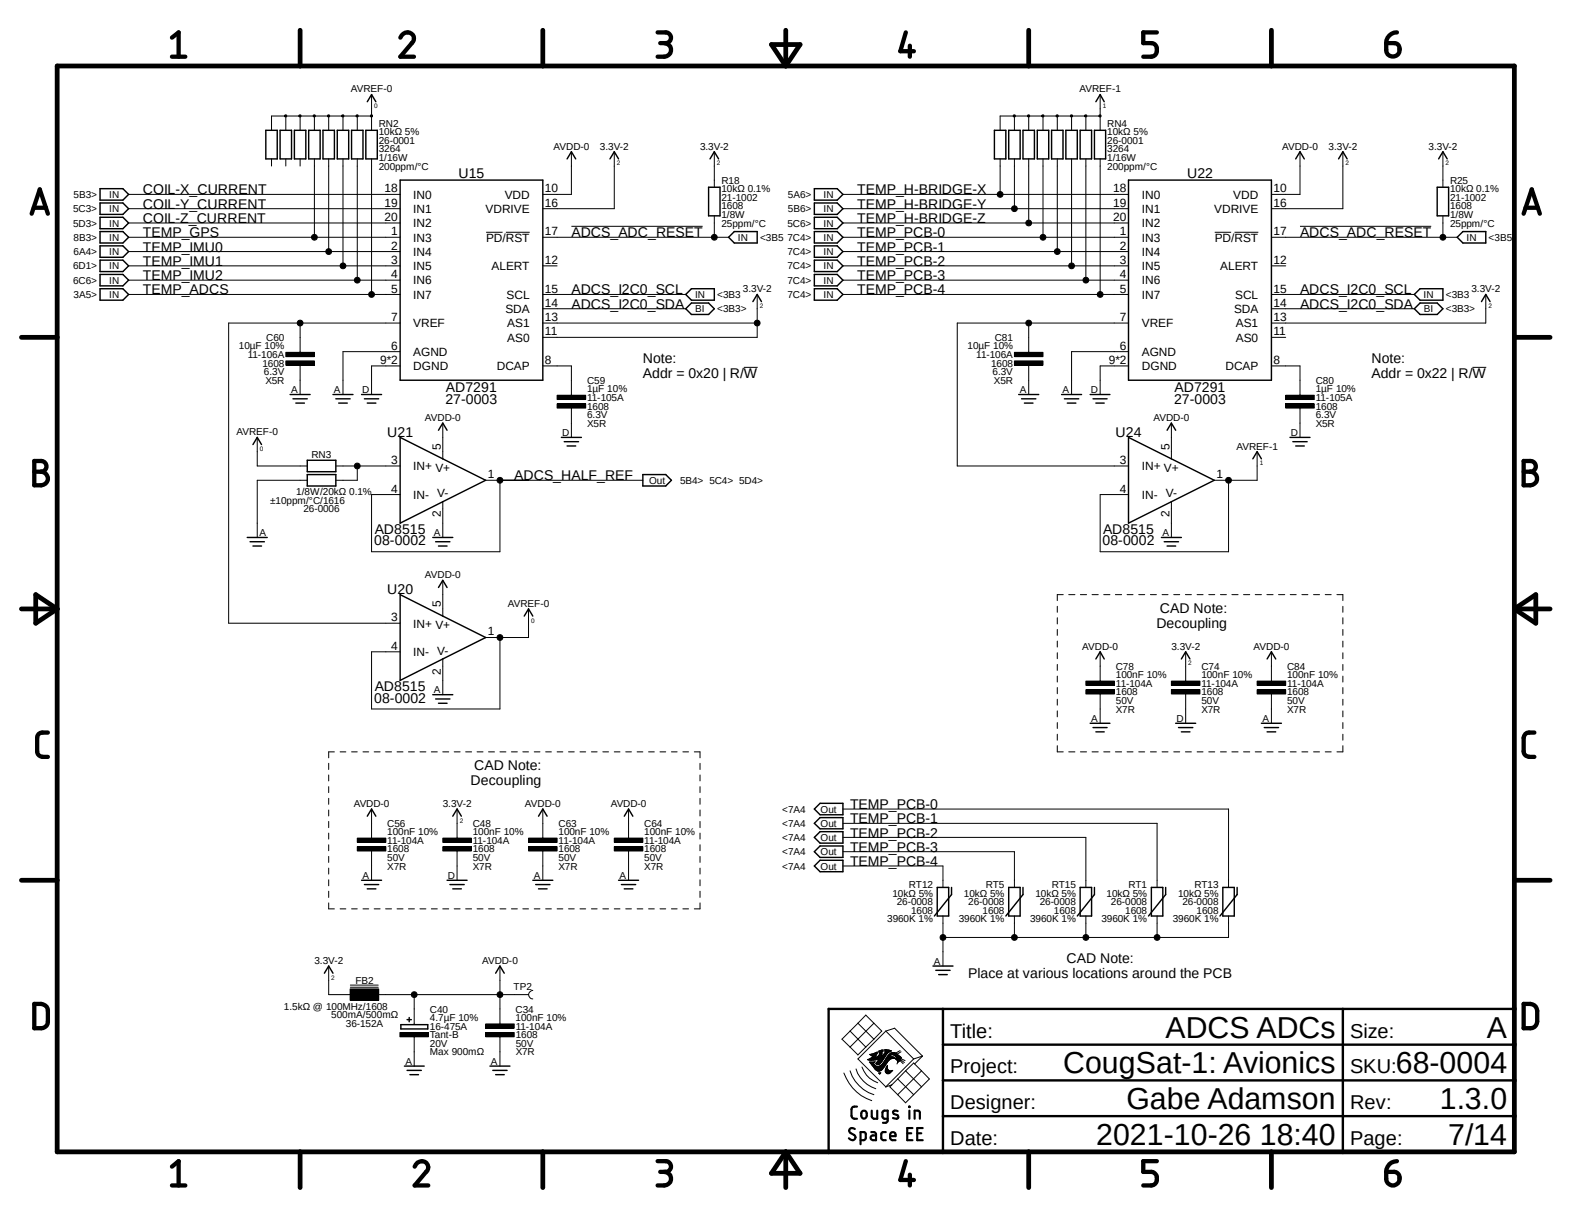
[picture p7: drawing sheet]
<svg xmlns="http://www.w3.org/2000/svg" width="279mm" height="216mm" viewBox="0 0 279 216" stroke-linecap="round" stroke-linejoin="round" font-family="sans-serif">
<path d="M3.4 3.1l272.6 209.7M276 3.1l-272.6 209.7" fill="none" stroke="#fff" stroke-width=".18"/>
<g fill="none" stroke="#000" stroke-width=".18">
<path d="M66 16.8v6.4M195.5 16.8v6.4M22.9 34.5h48.2M22.9 37.1h48.2M22.9 39.6h48.2M48.3 28.2v1.3M50.6 20.4h.3v.3h-.3v-.1h.2h-.2zM50.8 20.6v2.6M50.8 28.2v1.3M53.2 20.4h.3v.3h-.3l-.1-.1h.3h-.3zM53.3 20.6v2.6M53.3 28.2v1.3"/>
<path d="M55.7 20.4h.3v.3h-.3v-.1h.2h-.2zM55.9 20.6v2.6M55.9 28.2v14M58.3 20.4h.2v.3h-.2l-.1-.1h.3h-.3zM58.4 20.6v2.6M58.4 28.2v16.5M60.8 20.4h.3v.3h-.3l-.1-.1h.3h-.3zM61 20.6v2.6M61 28.2v19M63.3 20.4h.3v.3h-.3v-.1h.2h-.2zM63.5 20.6v2.6M63.5 28.2v21.6"/>
<path d="M65.9 20.4h.3v.3h-.3l-.1-.1h.3h-.3zM66 28.2v24.1M66 20.6h-17.7v2.6M101.6 27v7.5h-5.1M109.2 27v10.1h-12.7M127 27v6.3M127 38.4v3.8M149.8 34.5h50.8M149.8 37.1h50.8M149.8 39.6h50.8M177.8 28.2v6.3M180.1 20.4h.3v.3h-.3v-.1h.2h-.2z"/>
<path d="M180.3 20.6v2.6M180.3 28.2v8.9M182.7 20.4h.3v.3h-.3l-.1-.1h.3h-.3zM182.8 20.6v2.6M182.8 28.2v11.4M185.2 20.4h.3v.3h-.3v-.1h.2h-.2zM185.4 20.6v2.6M185.4 28.2v14M187.7 20.4h.3v.3h-.3v-.1h.3h-.3zM187.9 20.6v2.6M187.9 28.2v16.5M190.3 20.4h.3v.3h-.3l-.1-.1h.3h-.3z"/>
<path d="M190.5 20.6v2.6M190.5 28.2v19M192.8 20.4h.3v.3h-.3v-.1h.2h-.2zM193 20.6v2.6M193 28.2v21.6M195.4 20.4h.3v.3h-.3l-.1-.1h.3h-.3zM195.5 28.2v24.1M195.5 20.6h-17.7v2.6M231.1 27v7.5h-5.1M238.7 27v10.1h-12.7M256.5 27v6.3M256.5 38.4v3.8"/>
<path d="M22.9 42.2h48.2M22.9 44.7h48.2M22.9 47.2h48.2M22.9 49.8h48.2M22.9 52.3h48.2M53.3 57.4v5.2M71.1 57.4h-30.5v53.3h30.5M86.4 41.3h2.9M89.9 41.3h4.2M96.5 57.4h38.1M96.5 42.2h33M96.5 47.2h2.5"/>
<path d="M96.5 52.3h25.4M96.5 54.9h25.4M101.6 40.2h23.3M134.6 52.3v7.6h-38.1M149.8 42.2h50.8M149.8 44.7h50.8M149.8 47.2h50.8M149.8 49.8h50.8M149.8 52.3h50.8M182.8 57.4v5.2M200.6 57.4h-30.5v25.4h30.5M215.9 41.3h2.9"/>
<path d="M219.4 41.3h4.2M226 42.2h33M226 47.2h2.5M226 52.3h25.4M226 54.9h25.4M226 59.9h2.5M231.1 40.2h23.3M264.1 52.3v5.1h-38.1M45.7 77.7v5.1h8.9M50.8 62.6h5.1v.8h-5.1zM50.8 64.1h5.1v.8h-5.1zM53.3 64.9v5.2"/>
<path d="M71.1 65h-5.1v5.1M71.1 62.5h-10.1v7.6M78.7 75.2v6.3M96.5 65h5.1v5.2M99 70.2h5.1v.8h-5.1zM99 71.8h5.1v.7h-5.1zM101.6 72.5v5.2M132.2 65.3h2.5M180.3 62.6h5.1v.8h-5.1zM180.3 64.1h5.1v.8h-5.1zM182.8 64.9v5.2M200.6 65h-5.1v5.1"/>
<path d="M200.6 62.5h-10.1v7.6M208.2 75.2v6.3M226 65h5.1v5.2M228.5 70.2h5.1v.8h-5.1zM228.5 71.8h5.1v.7h-5.1zM231.1 72.5v5.2M261.7 65.3h2.5M54.6 85.3h-8.9v10.2M59.7 82.8h11.4M63.5 82.8v2.5h-3.8M78.7 89.2v6.3M86.3 85.3h28"/>
<path d="M88.9 85.3v12.7h-22.9v-10.1h5.1M208.2 89.2v6.3M218.4 85.3v12.7h-22.9v-10.1h5.1M223.4 80.3v5h-7.6M78.7 103.1v6.4M78.7 117.1v6.3M88.9 113.3v12.7h-22.9v-10.2h5.1M93.9 108.2v5.1h-7.6M187.9 107.7v1.1M187.9 109.8v1.1M187.9 111.8v1.1M187.9 113.9v1.1"/>
<path d="M187.9 116v1.1M187.9 118.1v1M189 105.7h-1.1v1M189.9 105.7h1.2M192 105.7h1.1M194.1 105.7h1.1M195.5 115.8v5.2M196.2 105.7h1.1M198.2 105.7h1.1M200.3 105.7h1.1M202.4 105.7h1.1M204.5 105.7h1"/>
<path d="M206.5 105.7h1.1M208.6 105.7h1.1M210.7 105.7h1.1M210.7 115.8v5.2M212.8 105.7h1M214.8 105.7h1.1M216.9 105.7h1.1M218.9 105.7h1.1M221 105.7h1.1M223.1 105.7h1.1M225.2 105.7h1.1M226 115.8v5.2"/>
<path d="M227.2 105.7h1.1M229.3 105.7h1.1M231.4 105.7h1.1M233.5 105.7h1M235.5 105.7h1.1M237.6 105.7h1.1v1M238.7 107.7v1.1M238.7 109.8v1.1M238.7 111.8v1.1M238.7 113.9v1.1M238.7 116v1.1M238.7 118.1v1"/>
<path d="M58.4 135.6v1.1M58.4 137.7v1.1M58.4 139.8v1M59.4 133.6h-1v1.1M60.5 133.6h1M62.5 133.6h1M64.5 133.6h1M66.5 133.6h1.1M68.5 133.6h1.1M70.6 133.6h1M72.6 133.6h1.1M74.6 133.6h1.1"/>
<path d="M76.7 133.6h1M78.7 133.6h1.1M80.7 133.6h1.1M82.8 133.6h1M84.8 133.6h1.1M86.8 133.6h1.1M88.9 133.6h1M90.9 133.6h1M92.9 133.6h1M95 133.6h1M97 133.6h1M99 133.6h1"/>
<path d="M101 133.6h1.1M103.1 133.6h1M105.1 133.6h1M107.1 133.6h1.1M109.2 133.6h1M111.2 133.6h1M113.2 133.6h1.1M115.3 133.6h1M117.3 133.6h1M119.3 133.6h1.1M121.4 133.6h1M123.4 133.6h1v1.1"/>
<path d="M124.4 135.6v1.1M124.4 137.7v1.1M124.4 139.8v1M187.9 132.5v1.1h1.1M187.9 120.1v1.1M187.9 122.2v1.1M187.9 124.2v1.1M187.9 126.3v1.1M187.9 128.4v1.1M187.9 130.5v1M189.9 133.6h1.2M192 133.6h1.1"/>
<path d="M193 121h5.1v.8h-5.1zM193 122.6h5.1v.7h-5.1zM194.1 133.6h1.1M195.5 123.3v5.2M196.2 133.6h1.1M198.2 133.6h1.1M200.3 133.6h1.1M202.4 133.6h1.1M204.5 133.6h1M206.5 133.6h1.1M208.2 121h5.1v.8h-5.1zM208.2 122.6h5.1v.7h-5.1z"/>
<path d="M208.6 133.6h1.1M210.7 133.6h1.1M210.7 123.3v5.2M212.8 133.6h1M214.8 133.6h1.1M216.9 133.6h1.1M218.9 133.6h1.1M221 133.6h1.1M223.1 133.6h1.1M223.4 121h5.1v.8h-5.1zM223.4 122.6h5.1v.7h-5.1zM225.2 133.6h1.1"/>
<path d="M226 123.3v5.2M227.2 133.6h1.1M229.3 133.6h1.1M231.4 133.6h1.1M233.5 133.6h1M235.5 133.6h1.1M238.7 132.5v1.1h-1.1M238.7 120.1v1.1M238.7 122.2v1.1M238.7 124.2v1.1M238.7 126.3v1.1M238.7 128.4v1.1"/>
<path d="M238.7 130.5v1M58.4 141.9v1M58.4 143.9v1.1M58.4 146v1.1M58.4 148v1.1M58.4 150.1v1.1M58.4 152.2v1M58.4 154.3v1M58.4 156.3v1.1M58.4 158.4v1.1M63.5 148.9h5.1v.8h-5.1zM63.5 150.5h5.1v.7h-5.1z"/>
<path d="M66 143.8v5.1M66 151.2v5.2M78.7 148.9h5.1v.8h-5.1zM78.7 150.5h5.1v.7h-5.1zM81.2 143.8v5.1M81.2 151.2v5.2M93.9 148.9h5.1v.8h-5.1zM93.9 150.5h5.1v.7h-5.1zM96.5 143.8v5.1M96.5 151.2v5.2M109.2 148.9h5.1v.8h-5.1zM109.2 150.5h5.1v.7h-5.1z"/>
<path d="M111.7 143.8v5.1M111.7 151.2v5.2M124.4 141.9v1M124.4 143.9v1.1M124.4 146v1.1M124.4 148v1.1M124.4 150.1v1.1M124.4 152.2v1M124.4 154.3v1M124.4 156.3v1.1M124.4 158.4v1.1M149.8 148.8h43.2v8.9"/>
<path d="M149.8 151.3h30.5v6.4M149.8 143.8h68.6v13.9M149.8 146.3h55.9v11.4M149.8 153.9h17.8v3.8M58.4 160.4v1.1h1M58.4 171.7v5h3.8M60.5 161.5h1M62.2 175.7h5.1v2.1h-5.1zM62.3 175.4h4.9M62.3 175h4.9M62.5 161.5h1M64.5 161.5h1"/>
<path d="M66.5 161.5h1.1M67.3 176.7h26.6M68.5 161.5h1.1M70.6 161.5h1M72.6 161.5h1.1M73.6 176.7v5.2M74.6 161.5h1.1M76.7 161.5h1M78.7 161.5h1.1M80.7 161.5h1.1M82.8 161.5h1M84.8 161.5h1.1"/>
<path d="M86.8 161.5h1.1M88.9 161.5h1M88.9 171.7v10.2M90.9 161.5h1M92.9 161.5h1M94.7 176a.76 .76 0 0 0-.8 .7 .76 .76 0 0 0 .8 .8M95 161.5h1M97 161.5h1M99 161.5h1M101 161.5h1.1M103.1 161.5h1M105.1 161.5h1"/>
<path d="M107.1 161.5h1.1M109.2 161.5h1M111.2 161.5h1M113.2 161.5h1.1M115.3 161.5h1M117.3 161.5h1M119.3 161.5h1.1M121.4 161.5h1M124.4 160.4v1.1h-1M167.6 162.8v8.9M180.3 162.8v3.8M193 162.8v3.8"/>
<path d="M205.7 162.8v3.8M218.4 162.8v3.8h-50.8M71.1 183.5h5.1v.7h-5.1zM73.6 184.2v5.2M86.3 181.9h5.1v.8h-5.1zM86.3 183.5h5.1v.7h-5.1zM88.9 184.2v5.2M150 190.7a7.9 7.9 0 0 0 4.9 4.9M151.1 190.3a6.6 6.6 0 0 0 4.2 4.2M151.1 186.1l1.4 1.4 1.4-1.4M151.1 183.2l2.8 2.9M152.1 189.9a5.5 5.5 0 0 0 3.6 3.6"/>
<path d="M152.5 181.8l1.4-1.4 2.8 2.8-1.4 1.5M152.5 181.8l-2.9 2.9 1.5 1.4M152.5 181.8l2.8 2.9M153.2 189.6a4.4 4.4 0 0 0 2.8 2.8M154.3 188.3h1.6M154.3 188.3h1.3M154.5 188.2l-.3 .1 .7 .1 1.3-.3-.3 .6M154.5 188.2h2.6M154.6 188.8h.8M154.6 187.4h1.1M154.6 188.8h.7M154.7 188.1h2.4"/>
<path d="M154.7 188.9h.5M154.7 187.5h1M154.7 188.9l.7 1M154.8 189h.5M154.8 188h2.4M154.9 189.1h.4M154.9 187.6h.8M154.9 187.3h.9M154.9 189.2h.5M154.9 187.9l-.4 .3M154.9 187.9h2.3M155 187.8h.6"/>
<path d="M155 189.3h.5M155.1 189.4h.5M155.1 187.7h.6M155.2 189.6h2M155.2 187.2h.7M155.2 188.9l.1 .2M155.3 189.7h1.8M155.3 184.7l-1.4 1.4M155.3 181.8l-4.2 4.3M155.3 189.1l.5 .4M155.4 189.8h1.6M155.4 189.9h1.5"/>
<path d="M155.4 189.9l.2 .2M155.5 188.7h.1M155.5 187.1h.4M155.5 190h1.3M155.5 188.7h-1l.2 .2M155.5 188.7l-.3 .2M155.6 190.1a.7 .7 0 0 0 .9 .1M155.6 190.1h1.2M155.7 190.2h1M155.7 189h.7M155.7 188.9h.8M155.7 187h.2"/>
<path d="M155.8 188.8h.7M155.8 190.2h.7M155.8 189.1h.5M155.8 187.8h1.5M155.9 188.8h.7M155.9 186.9h.1M155.9 186.9l-.3 1 .6-.3M155.9 186.9l-1.3 .5 .6 .3-.3 .2M155.9 188.7h.8M156 188.6h.8M156 187.7h1.4M156 188.5h.8"/>
<path d="M156.1 188.4h.8M156.1 187.7h1.3M156.1 188.3h.8M156.2 188.3h.8M156.2 187.6h1.2M156.2 186.8l.1 .3h.1l-.1 .3M156.2 187.5h.5M156.2 186.9h.6M156.2 186.8h.7M156.3 190.8h.1M156.3 189.5h.9M156.3 187h.5"/>
<path d="M156.3 187.4l-.1 .2M156.3 187.4h.4M156.3 187.3h.4M156.3 187.2h.5M156.4 190.7l.1-.1-.2 .2M156.4 187.1h.4M156.4 189.4l-1.2 .1M156.4 189.4h.9M156.4 186.7l-.2 .1M156.4 186.7h.5M156.5 190.7h-.3l.2 .2M156.5 189.3h.9"/>
<path d="M156.7 189.2h.7M156.7 186.6h.3l-.1 .3h-.7M156.7 186.6l-.3 .1M156.7 186.6h.2M156.7 190.2h-.2M156.7 187.4l.1 .2 .1-.1M156.8 186.9l-.1 .5M156.8 189.1h.7M156.8 189h.7M156.8 190l-.1 .2M156.9 188.9h.7M156.9 187.5h.6"/>
<path d="M157 188.8h.6M157 187.4h.6M157.1 188.2l-.5 .6a.57 .57 0 0 1-.9 .2l.2-.3M157.1 188.8h.6M157.1 188.8l-.7 .6M157.1 188.7h.7M157.1 187.3h.5M157.1 189.7l-.3 .3M157.2 187.2l-.3 .3M157.2 188.6h.6M157.2 187.2h.5M157.2 188.5h.7"/>
<path d="M157.3 188.4h.7M157.3 187.8l-.2 .4M157.3 187.1h.5M157.3 186.8h1M157.3 186.7h1M157.3 186.6h.8M157.3 187h.6M157.4 190.3h1.1M157.4 190.4h1.1M157.4 190.2h.6M157.4 190.2h.5M157.4 188.3h.7"/>
<path d="M157.4 190.5h1M157.4 190.1h.4M157.4 190h.4M157.4 186.9h.8M157.4 188.3h.8M157.4 186.9h.6M157.4 183.2l5 5M157.4 183.2l-4.9 5 5 5M157.4 183.2l1.6-.5 5 5M157.4 190.6h.9M157.4 189.9h.3M157.4 188.2h.9"/>
<path d="M157.5 189.8h.2M157.5 188.1h1.1M157.5 188.1l-.4 .7M157.5 190.7h.7M157.5 189.7h.2M157.6 189.7h.1M157.6 188h1.4M157.6 189.6h.1M157.6 187.9h1.4M157.6 189.5h.1M157.6 187.8h1.2M157.7 190.8h.3"/>
<path d="M157.7 189.4v-.1l-.3 .8v.5M157.7 189.4v.3M157.7 189.7l.1 .3M157.7 189.4h.1M157.7 187.7h.4M157.8 190l.3 .3M157.8 187.7h.3M157.9 187.6h.3M157.9 187.5h.4M158 187.4h1.6M158.2 186.9l-.5 .3-.4 .6M158.2 186.9l.3-.2-1.2-.2v.3h.1l-.2 .4"/>
<path d="M158.2 190.3l.5-.1-.7 .6h-.3l-.3-.2M158.2 187.2h1.1M158.3 187.5l-.3 .2 .7 .1 .5 .4M158.3 187.1h.9M158.3 187.1a1.08 1.08 0 0 1 1.4 .4l.5 .4M158.3 187.1l-.8 1M158.3 187.5a.79 .79 0 0 1 1.1 .7h-.1l.2 .3M158.5 190.2h.1M158.8 187.5h.8M159 187.6h.8M159 188.1l.2 .1M159.1 187.7h.8"/>
<path d="M159.2 188.2h.1M159.2 188.1a1.53 1.53 0 0 0-1.8 1l-.3 .6M159.2 187.7h.8M159.3 187.8h.8M159.3 188.3h.8M159.3 187.9h.9M159.3 188h.8M159.4 188.3h.6M159.4 188.2h.7M159.4 188.1h.7M159.5 188.4h.5M159.5 188.8l-.1 .3"/>
<path d="M159.5 188.6h.3M159.5 188.5h.4M159.5 188.5l.1 .2M159.6 191.7l-1.4 1.4 1.4 1.4M159.6 191.7l2.8 2.8M159.6 188.8h.1M159.6 188.7h.1M159.6 188.7l-.1 .1M159.9 188.4l.6 .6M160 186.7l-.8 .5M160 188.4l-.4 .3M160.1 188.3l.6 .5"/>
<path d="M160.1 188.3l-.1 .1M160.1 188.1l.8 .4M160.1 186.9l-.7 .4h-1.3M160.2 187.9l-.1 .4M161 190.3l1.4-1.4 1.4 1.4M161 190.3l-1.4 1.4M161 190.3l2.8 2.8M162.4 188.2l-5 4.9 1.1-.3M163.8 190.3l1.4 1.4-4.2 4.3-1.4-1.5M163.8 190.3l-4.2 4.2M164 187.7l-1.6 .5M164 187.7l-1.4 1.4"/>
<circle cx="177.8" cy="34.5" r=".51"/>
<circle cx="180.3" cy="37.1" r=".51"/>
<circle cx="182.8" cy="39.6" r=".51"/>
<circle cx="53.3" cy="57.4" r=".51"/>
<circle cx="55.9" cy="42.2" r=".51"/>
<circle cx="58.4" cy="44.7" r=".51"/>
<circle cx="61" cy="47.2" r=".51"/>
<circle cx="63.5" cy="49.8" r=".51"/>
<circle cx="66" cy="52.3" r=".51"/>
<circle cx="127" cy="42.2" r=".51"/>
<circle cx="134.6" cy="57.4" r=".51"/>
<circle cx="182.8" cy="57.4" r=".51"/>
<circle cx="185.4" cy="42.2" r=".51"/>
<circle cx="187.9" cy="44.7" r=".51"/>
<circle cx="190.5" cy="47.2" r=".51"/>
<circle cx="193" cy="49.8" r=".51"/>
<circle cx="195.5" cy="52.3" r=".51"/>
<circle cx="256.5" cy="42.2" r=".51"/>
<circle cx="63.5" cy="82.8" r=".51"/>
<circle cx="88.9" cy="85.3" r=".51"/>
<circle cx="218.4" cy="85.3" r=".51"/>
<circle cx="88.9" cy="113.3" r=".51"/>
<circle cx="73.6" cy="176.7" r=".51"/>
<circle cx="88.9" cy="176.7" r=".51"/>
<circle cx="167.6" cy="166.6" r=".51"/>
<circle cx="180.3" cy="166.6" r=".51"/>
<circle cx="193" cy="166.6" r=".51"/>
<circle cx="205.7" cy="166.6" r=".51"/>
</g>
<g fill="none" stroke="#000" stroke-width=".85">
<path d="M10.2 11.7h259v193h-259zM53.3 5.4v6.3M96.5 5.4v6.3M137.1 7.9h5.1l-2.5 3.8zM139.7 5.4v6.3M182.8 5.4v6.3M226 5.4v6.3M3.8 59.9h6.4M269.2 59.9h6.3M3.8 108.2h6.4M6.3 105.7l3.9 2.5-3.9 2.5zM269.2 108.2h6.3"/>
<path d="M269.2 108.2l3.8-2.5v5zM3.8 156.4h6.4M269.2 156.4h6.3M53.3 204.7v6.3M96.5 204.7v6.3M139.7 204.7v6.3M139.7 204.7l2.5 3.8h-5.1zM182.8 204.7v6.3M226 204.7v6.3"/>
</g>
<g fill="none" stroke="#000" stroke-width=".76">
<path d="M30.6 6.7l1.1-.9v4.3M30.6 10.1h2.3M71.2 6.7a1.19 1.19 0 0 1 1.5-.9 1.19 1.19 0 0 1 .7 1.6l-2.2 2.7h2.4M116.9 5.8h1.4a.95 .95 0 0 1 1 .9 .95 .95 0 0 1-1 1h-1M118.1 7.7a1.21 1.21 0 0 1 1.2 1.2 1.21 1.21 0 0 1-1.2 1.2h-1.2M161 5.8l-1 3.3h2.4M161.7 8.1v2M205.6 5.8h-2.4v1.9h1.4a1.23 1.23 0 0 1 1 1.2 1.23 1.23 0 0 1-1 1.2h-1.4M246.4 7.7h1.4a1.21 1.21 0 0 1 .9 1.4 1.21 1.21 0 0 1-1.3 .9 1.09 1.09 0 0 1-1-1.2zM248.3 5.8a1.88 1.88 0 0 0-1.9 1.9M5.6 38l1.5-4.3 1.4 4.3M6 36.9h2.2"/>
<path d="M270.8 38l1.4-4.3 1.5 4.3M271.1 36.9h2.2M6.1 81.9h1.2a.95 .95 0 0 1 1 1 .95 .95 0 0 1-1 .9 1.21 1.21 0 0 1 1.2 1.2 1.21 1.21 0 0 1-1.2 1.2h-1.2zM6.1 83.8h1.2M270.8 81.9h1.2a.95 .95 0 0 1 1 1 .95 .95 0 0 1-1 .9 1.21 1.21 0 0 1 1.2 1.2 1.21 1.21 0 0 1-1.2 1.2h-1.2zM270.8 83.8h1.2M8.5 130.2h-1a.87 .87 0 0 0-.9 .9v2.4a.97 .97 0 0 0 .9 1h1M272.7 130.2h-.9a.94 .94 0 0 0-1 .9v2.4a.97 .97 0 0 0 1 1h.9M6.1 178.4a2.22 2.22 0 0 1 2.2 .5l.2 .7v1.9a1.13 1.13 0 0 1-1.2 1.2h-1.2zM270.8 178.4a2.07 2.07 0 0 1 2.2 .5l.2 .7v1.9a1.21 1.21 0 0 1-1.2 1.2h-1.2zM30.6 207.3l1.1-1v4.4M30.6 210.7h2.3"/>
<path d="M73.7 207.3a1.2 1.2 0 0 1 1.4-1 1.2 1.2 0 0 1 1 1.4l-2.4 3h2.4M116.9 206.3h1.4a.95 .95 0 0 1 1 1 .95 .95 0 0 1-1 .9h-1M118.1 208.2a1.21 1.21 0 0 1 1.2 1.2 1.21 1.21 0 0 1-1.2 1.3h-1.2M161 206.3l-1 3.4h2.4M161.7 208.7v2M205.6 206.3h-2.4v1.9h1.4a1.23 1.23 0 0 1 1 1.2 1.23 1.23 0 0 1-1 1.3h-1.4M246.4 208.2h1.4a1.2 1.2 0 0 1 1 1.4 1.2 1.2 0 0 1-1.3 1 1.2 1.2 0 0 1-1.1-1.1zM248.3 206.3a1.88 1.88 0 0 0-1.9 1.9"/>
</g>
<path d="M167.6 179.3v25.4M238.7 179.3v25.4M269.2 179.3h-121.9v25.4M167.6 198.3h101.6M167.6 192h101.6M167.6 185.6h101.6" fill="none" stroke="#000" stroke-width=".42"/>
<g fill="none" stroke="#000" stroke-width=".38">
<path d="M152.3 196.6l-.7 .1-.3 .4 .1 1.4 .4 .3h.5M153.2 197.6a.49 .49 0 0 1 .5-.2 .49 .49 0 0 1 .4 .4v.5a.49 .49 0 0 1-.5 .5 .49 .49 0 0 1-.5-.5zM154.9 197.4v1l.4 .4h.6v-1.4M157.8 198.8h-.6l-.3-.2-.1-.9 .2-.3h.8v1.7l-.4 .4h-.5M159.6 197.4a.61 .61 0 0 0-.9 .2l.2 .4 .6 .2 .2 .3a.63 .63 0 0 1-1 .2M161.6 196.6l.1 .1zM161.6 197.4v1.4M162.6 198.8v-1.4h.6l.2 .1 .1 1.3M151.9 200.6a.6 .6 0 0 0-1 .3l.3 .4 .6 .4a.51 .51 0 0 1 .2 .7 .51 .51 0 0 1-.7 .2l-.4-.3M153 202.6h.5l.3-.2 .1-.9-.2-.3h-.7v2.1M154.9 201.2h.6l.2 .3v1.1h-.5a.42 .42 0 0 1-.5-.4 .42 .42 0 0 1 .5-.4h.5M157.4 201.2h-.6l-.2 .3 .1 .9 .3 .2h.4"/>
<path d="M158.2 201.9h1a.51 .51 0 0 0-.4-.7 .51 .51 0 0 0-.6 .4l.1 .8 .3 .2h.6M161.2 201.4h.8M162.2 200.4h-1v2.2h1M163 201.4h.7M164 200.4h-1v2.2h1"/>
</g>
<g fill="none" stroke="#000" stroke-width=".25">
<path d="M65.3 18.1l.7-1.3 .8 1.3M194.8 18.1l.7-1.3 .8 1.3M17.8 33.5h4l1.1 1-1.1 1.1h-4zM17.8 36.1h4l1.1 1-1.1 1h-4zM17.8 38.6h4l1.1 1-1.1 1h-4zM47.2 23.2h2.1v5h-2.1zM49.8 23.2h2v5h-2zM52.3 23.2h2.1v5h-2.1zM54.9 23.2h2v5h-2zM57.4 23.2h2v5h-2zM59.9 23.2h2.1v5h-2.1zM62.5 23.2h2v5h-2z"/>
<path d="M65 23.2h2.1v5h-2.1zM71.1 32h25.4v35.6h-25.4zM100.8 28.2l.8-1.2 .7 1.2M108.4 28.2l.8-1.2 .7 1.2M125.9 33.3h2.1v5.1h-2.1zM126.2 28.2l.8-1.2 .7 1.2M144.7 33.5h4.1l1 1-1 1.1h-4.1zM144.7 36.1h4.1l1 1-1 1h-4.1zM144.7 38.6h4.1l1 1-1 1h-4.1zM176.7 23.2h2.1v5h-2.1zM179.3 23.2h2v5h-2zM181.8 23.2h2.1v5h-2.1z"/>
<path d="M184.4 23.2h2v5h-2zM186.9 23.2h2v5h-2zM189.4 23.2h2.1v5h-2.1zM192 23.2h2v5h-2zM194.5 23.2h2v5h-2zM200.6 32h25.4v35.6h-25.4zM230.3 28.2l.8-1.2 .7 1.2M237.9 28.2l.8-1.2 .7 1.2M255.4 33.3h2.1v5.1h-2.1zM255.7 28.2l.8-1.2 .7 1.2M17.8 41.1h4l1.1 1.1-1.1 1h-4zM17.8 43.7h4l1.1 1-1.1 1h-4z"/>
<path d="M17.8 46.2h4l1.1 1-1.1 1.1h-4zM17.8 48.8h4l1.1 1-1.1 1h-4zM17.8 51.3h4l1.1 1-1.1 1h-4zM121.9 52.3l1-1h4.1v2h-4.1zM122.9 53.8h3l1.1 1.1-1.1 1h-3l-1-1zM129.5 42.2l1-1.1h4.1v2.1h-4.1zM133.8 53.6l.8-1.3 .7 1.3M144.7 41.1h4.1l1 1.1-1 1h-4.1zM144.7 43.7h4.1l1 1-1 1h-4.1zM144.7 46.2h4.1l1 1-1 1.1h-4.1zM144.7 48.8h4.1l1 1-1 1h-4.1zM144.7 51.3h4.1l1 1-1 1h-4.1z"/>
<path d="M252.4 51.3h4.1v2h-4.1l-1-1zM252.4 53.8h3l1.1 1.1-1.1 1h-3l-1-1zM260 41.1h4.1v2.1h-4.1l-1-1zM263.3 53.6l.8-1.3 .7 1.3M45 79l.7-1.3 .8 1.3M51.6 70.1h3.5M52.1 70.9h2.5M52.6 71.6h1.5M59.2 70.1h3.5M59.7 70.9h2.5M60.2 71.6h1.5M64.3 70.1h3.5"/>
<path d="M64.8 70.9h2.5M65.3 71.6h1.5M71.1 77.7l15.2 7.6-15.2 7.7zM77.9 76.5l.8-1.3 .8 1.3M99.8 77.7h3.5M100.3 78.5h2.5M100.8 79.2h1.5M181.1 70.1h3.5M181.6 70.9h2.5M182.1 71.6h1.5M188.7 70.1h3.5M189.2 70.9h2.5"/>
<path d="M189.7 71.6h1.5M193.8 70.1h3.5M194.3 70.9h2.5M194.8 71.6h1.5M200.6 77.7l15.2 7.6-15.2 7.7zM207.4 76.5l.8-1.3 .8 1.3M229.3 77.7h3.5M229.8 78.5h2.5M230.3 79.2h1.5M43.9 95.5h3.6M44.4 96.3h2.6M45 97h1.5"/>
<path d="M54.6 84.3h5.1v2.1h-5.1zM54.6 81.8h5.1v2h-5.1zM76.9 95.5h3.6M77.4 96.3h2.6M77.9 97h1.6M114.3 84.3h4l1 1-1 1.1h-4zM206.4 95.5h3.6M206.9 96.3h2.6M207.4 97h1.6M222.7 81.5l.7-1.2 .8 1.2M71.1 105.7l15.2 7.6-15.2 7.6zM77.9 104.4l.8-1.3 .8 1.3"/>
<path d="M93.2 109.5l.7-1.3 .8 1.3M194.8 117.1l.7-1.3 .8 1.3M210 117.1l.7-1.3 .8 1.3M225.2 117.1l.8-1.3 .7 1.3M76.9 123.4h3.6M77.4 124.2h2.6M77.9 125h1.6M193.8 128.5h3.5M194.3 129.3h2.5M194.8 130h1.5M209 128.5h3.5M209.5 129.3h2.5"/>
<path d="M210 130h1.5M224.2 128.5h3.6M224.7 129.3h2.5M225.2 130h1.5M64.3 156.4h3.5M64.8 157.2h2.5M65.3 157.9h1.5M65.3 145l.7-1.2 .8 1.2M79.5 156.4h3.5M80 157.2h2.5M80.5 157.9h1.5M80.5 145l.7-1.2 .8 1.2"/>
<path d="M94.7 156.4h3.6M95.2 157.2h2.5M95.7 157.9h1.5M95.7 145l.8-1.2 .7 1.2M109.9 156.4h3.6M110.4 157.2h2.6M111 157.9h1.5M111 145l.7-1.2 .8 1.2M144.7 143.8l1.1-1.1h4v2.1h-4zM144.7 146.3l1.1-1h4v2h-4zM144.7 148.8l1.1-1h4v2h-4zM144.7 151.3l1.1-1h4v2.1h-4z"/>
<path d="M144.7 153.9l1.1-1h4v2h-4zM166.6 157.7h2v5.1h-2zM169.1 157.7v1.3l-3 3.8M179.3 157.7h2v5.1h-2zM181.8 157.7v1.3l-3 3.8M192 157.7h2v5.1h-2zM194.5 157.7v1.3l-3 3.8M204.6 157.7h2.1v5.1h-2.1zM207.2 157.7v1.3l-3.1 3.8M217.3 157.7h2.1v5.1h-2.1zM219.9 157.7v1.3l-3.1 3.8M57.7 172.9l.7-1.2 .8 1.2"/>
<path d="M88.1 172.9l.8-1.2 .7 1.2M165.8 171.7h3.6M166.3 172.4h2.6M166.8 173.2h1.6M71.2 182.1h4.8v.7h-4.8zM71.9 189.4h3.5M72.3 181.2h.8M72.3 190.2h2.6M72.7 180.8v.8M72.9 191h1.5M87.1 189.4h3.5M87.6 190.2h2.5"/>
<path d="M88.1 191h1.5"/>
</g>
<g fill="#000">
<path d="M50.6 20.4h.3v.3h-.3v-.1h.2h-.2z" fill-rule="evenodd"/>
<path d="M53.2 20.4h.3v.3h-.3l-.1-.1h.3h-.3z" fill-rule="evenodd"/>
<path d="M55.7 20.4h.3v.3h-.3v-.1h.2h-.2z" fill-rule="evenodd"/>
<path d="M58.3 20.4h.2v.3h-.2l-.1-.1h.3h-.3z" fill-rule="evenodd"/>
<path d="M60.8 20.4h.3v.3h-.3l-.1-.1h.3h-.3z" fill-rule="evenodd"/>
<path d="M63.3 20.4h.3v.3h-.3v-.1h.2h-.2z" fill-rule="evenodd"/>
<path d="M65.9 20.4h.3v.3h-.3l-.1-.1h.3h-.3z" fill-rule="evenodd"/>
<path d="M180.1 20.4h.3v.3h-.3v-.1h.2h-.2z" fill-rule="evenodd"/>
<path d="M182.7 20.4h.3v.3h-.3l-.1-.1h.3h-.3z" fill-rule="evenodd"/>
<path d="M185.2 20.4h.3v.3h-.3v-.1h.2h-.2z" fill-rule="evenodd"/>
<path d="M187.7 20.4h.3v.3h-.3v-.1h.3h-.3z" fill-rule="evenodd"/>
<path d="M190.3 20.4h.3v.3h-.3l-.1-.1h.3h-.3z" fill-rule="evenodd"/>
<path d="M192.8 20.4h.3v.3h-.3v-.1h.2h-.2z" fill-rule="evenodd"/>
<path d="M195.4 20.4h.3v.3h-.3l-.1-.1h.3h-.3z" fill-rule="evenodd"/>
<path d="M50.8 62.6h5.1v.8h-5.1z" fill-rule="evenodd"/>
<path d="M50.8 64.1h5.1v.8h-5.1z" fill-rule="evenodd"/>
<path d="M99 70.2h5.1v.8h-5.1z" fill-rule="evenodd"/>
<path d="M99 71.8h5.1v.7h-5.1z" fill-rule="evenodd"/>
<path d="M180.3 62.6h5.1v.8h-5.1z" fill-rule="evenodd"/>
<path d="M180.3 64.1h5.1v.8h-5.1z" fill-rule="evenodd"/>
<path d="M228.5 70.2h5.1v.8h-5.1z" fill-rule="evenodd"/>
<path d="M228.5 71.8h5.1v.7h-5.1z" fill-rule="evenodd"/>
<path d="M193 121h5.1v.8h-5.1z" fill-rule="evenodd"/>
<path d="M193 122.6h5.1v.7h-5.1z" fill-rule="evenodd"/>
<path d="M208.2 121h5.1v.8h-5.1z" fill-rule="evenodd"/>
<path d="M208.2 122.6h5.1v.7h-5.1z" fill-rule="evenodd"/>
<path d="M223.4 121h5.1v.8h-5.1z" fill-rule="evenodd"/>
<path d="M223.4 122.6h5.1v.7h-5.1z" fill-rule="evenodd"/>
<path d="M63.5 148.9h5.1v.8h-5.1z" fill-rule="evenodd"/>
<path d="M63.5 150.5h5.1v.7h-5.1z" fill-rule="evenodd"/>
<path d="M78.7 148.9h5.1v.8h-5.1z" fill-rule="evenodd"/>
<path d="M78.7 150.5h5.1v.7h-5.1z" fill-rule="evenodd"/>
<path d="M93.9 148.9h5.1v.8h-5.1z" fill-rule="evenodd"/>
<path d="M93.9 150.5h5.1v.7h-5.1z" fill-rule="evenodd"/>
<path d="M109.2 148.9h5.1v.8h-5.1z" fill-rule="evenodd"/>
<path d="M109.2 150.5h5.1v.7h-5.1z" fill-rule="evenodd"/>
<path d="M62.2 175.7h5.1v2.1h-5.1z" fill-rule="evenodd"/>
<path d="M71.1 183.5h5.1v.7h-5.1z" fill-rule="evenodd"/>
<path d="M86.3 181.9h5.1v.8h-5.1z" fill-rule="evenodd"/>
<path d="M86.3 183.5h5.1v.7h-5.1z" fill-rule="evenodd"/>
<circle cx="177.8" cy="34.5" r=".51"/>
<circle cx="180.3" cy="37.1" r=".51"/>
<circle cx="182.8" cy="39.6" r=".51"/>
<circle cx="53.3" cy="57.4" r=".51"/>
<circle cx="55.9" cy="42.2" r=".51"/>
<circle cx="58.4" cy="44.7" r=".51"/>
<circle cx="61" cy="47.2" r=".51"/>
<circle cx="63.5" cy="49.8" r=".51"/>
<circle cx="66" cy="52.3" r=".51"/>
<circle cx="127" cy="42.2" r=".51"/>
<circle cx="134.6" cy="57.4" r=".51"/>
<circle cx="182.8" cy="57.4" r=".51"/>
<circle cx="185.4" cy="42.2" r=".51"/>
<circle cx="187.9" cy="44.7" r=".51"/>
<circle cx="190.5" cy="47.2" r=".51"/>
<circle cx="193" cy="49.8" r=".51"/>
<circle cx="195.5" cy="52.3" r=".51"/>
<circle cx="256.5" cy="42.2" r=".51"/>
<circle cx="63.5" cy="82.8" r=".51"/>
<circle cx="88.9" cy="85.3" r=".51"/>
<circle cx="218.4" cy="85.3" r=".51"/>
<circle cx="88.9" cy="113.3" r=".51"/>
<circle cx="73.6" cy="176.7" r=".51"/>
<circle cx="88.9" cy="176.7" r=".51"/>
<circle cx="167.6" cy="166.6" r=".51"/>
<circle cx="180.3" cy="166.6" r=".51"/>
<circle cx="193" cy="166.6" r=".51"/>
<circle cx="205.7" cy="166.6" r=".51"/>
</g>
<g font-size="5.4">
<text x="207.1" y="184.4">ADCS ADCs</text>
<text x="264.3" y="184.4">A</text>
<text x="189" y="190.7">CougSat-1: Avionics</text>
<text x="248.1" y="190.7">68-0004</text>
<text x="200.2" y="197.1">Gabe Adamson</text>
<text x="255.9" y="197.1">1.3.0</text>
<text x="194.8" y="203.4">2021-10-26 18:40</text>
<text x="257.4" y="203.4">7/14</text>
</g>
<g font-size="3.6">
<text x="168.9" y="184.4">Title:</text>
<text x="239.9" y="184.4">Size:</text>
<text x="168.9" y="190.7">Project:</text>
<text x="240" y="190.7">SKU:</text>
<text x="168.9" y="197.1">Designer:</text>
<text x="239.9" y="197.1">Rev:</text>
<text x="168.9" y="203.4">Date:</text>
<text x="239.9" y="203.4">Page:</text>
</g>
<g font-size="2.5">
<text x="25.4" y="34.5">COIL-X_CURRENT</text>
<text x="81.5" y="31.7">U15</text>
<text x="152.4" y="34.5">TEMP_H-BRIDGE-X</text>
<text x="211" y="31.7">U22</text>
<text x="25.4" y="37.1">COIL-Y_CURRENT</text>
<text x="25.4" y="39.6">COIL-Z_CURRENT</text>
<text x="152.4" y="37.1">TEMP_H-BRIDGE-Y</text>
<text x="152.4" y="39.6">TEMP_H-BRIDGE-Z</text>
<text x="25.4" y="42.2">TEMP_GPS</text>
<text x="25.4" y="44.7">TEMP_IMU0</text>
<text x="25.4" y="47.2">TEMP_IMU1</text>
<text x="101.6" y="42.2">ADCS_ADC_RESET</text>
<text x="152.4" y="42.2">TEMP_PCB-0</text>
<text x="152.4" y="44.7">TEMP_PCB-1</text>
<text x="152.4" y="47.2">TEMP_PCB-2</text>
<text x="231.1" y="42.2">ADCS_ADC_RESET</text>
<text x="25.4" y="49.8">TEMP_IMU2</text>
<text x="25.4" y="52.3">TEMP_ADCS</text>
<text x="101.6" y="52.3">ADCS_I2C0_SCL</text>
<text x="152.4" y="49.8">TEMP_PCB-3</text>
<text x="152.4" y="52.3">TEMP_PCB-4</text>
<text x="231.1" y="52.3">ADCS_I2C0_SCL</text>
<text x="101.6" y="54.9">ADCS_I2C0_SDA</text>
<text x="231.1" y="54.9">ADCS_I2C0_SDA</text>
<text x="114.3" y="64.6">Note:</text>
<text x="243.8" y="64.6">Note:</text>
<text x="79.2" y="71.8">27-0003</text>
<text x="79.2" y="69.7">AD7291</text>
<text x="114.3" y="67.2">Addr = 0x20 | R/W</text>
<text x="208.7" y="71.8">27-0003</text>
<text x="208.7" y="69.7">AD7291</text>
<text x="243.8" y="67.2">Addr = 0x22 | R/W</text>
<text x="68.8" y="77.6">U21</text>
<text x="198.3" y="77.6">U24</text>
<text x="91.4" y="85.3">ADCS_HALF_REF</text>
<text x="66.6" y="94.9">AD8515</text>
<text x="196" y="94.9">AD8515</text>
<text x="66.5" y="96.9">08-0002</text>
<text x="196" y="96.9">08-0002</text>
<text x="68.8" y="105.5">U20</text>
<text x="205.5" y="111.5">Decoupling</text>
<text x="206.2" y="108.8">CAD Note:</text>
<text x="66.5" y="124.8">08-0002</text>
<text x="66.6" y="122.8">AD8515</text>
<text x="84.3" y="136.8">CAD Note:</text>
<text x="83.7" y="139.4">Decoupling</text>
<text x="151.1" y="143.8">TEMP_PCB-0</text>
<text x="151.1" y="146.3">TEMP_PCB-1</text>
<text x="151.1" y="148.8">TEMP_PCB-2</text>
<text x="151.1" y="151.3">TEMP_PCB-3</text>
<text x="151.1" y="153.9">TEMP_PCB-4</text>
<text x="172.1" y="173.9">Place at various locations around the PCB</text>
<text x="189.6" y="171.2">CAD Note:</text>
</g>
<g font-size="2.1">
<text x="68.4" y="34.2">18</text>
<text x="73.4" y="35.3">IN0</text>
<text x="89.7" y="35.3">VDD</text>
<text x="96.9" y="34.2">10</text>
<text x="197.9" y="34.2">18</text>
<text x="202.9" y="35.3">IN0</text>
<text x="219.2" y="35.3">VDD</text>
<text x="226.4" y="34.2">10</text>
<text x="68.4" y="36.7">19</text>
<text x="68.4" y="39.3">20</text>
<text x="69.6" y="41.8">1</text>
<text x="73.4" y="37.8">IN1</text>
<text x="73.4" y="40.4">IN2</text>
<text x="86.3" y="37.8">VDRIVE</text>
<text x="96.9" y="36.7">16</text>
<text x="96.9" y="41.8">17</text>
<text x="197.9" y="36.7">19</text>
<text x="197.9" y="39.3">20</text>
<text x="199.1" y="41.8">1</text>
<text x="202.9" y="37.8">IN1</text>
<text x="202.9" y="40.4">IN2</text>
<text x="215.8" y="37.8">VDRIVE</text>
<text x="226.4" y="36.7">16</text>
<text x="226.4" y="41.8">17</text>
<text x="69.6" y="44.4">2</text>
<text x="69.6" y="46.9">3</text>
<text x="73.4" y="42.9">IN3</text>
<text x="73.4" y="45.5">IN4</text>
<text x="86.4" y="42.9">PD/RST</text>
<text x="96.9" y="46.9">12</text>
<text x="199.1" y="44.4">2</text>
<text x="199.1" y="46.9">3</text>
<text x="202.9" y="42.9">IN3</text>
<text x="202.9" y="45.5">IN4</text>
<text x="215.9" y="42.9">PD/RST</text>
<text x="226.4" y="46.9">12</text>
<text x="69.6" y="49.4">4</text>
<text x="69.6" y="52">5</text>
<text x="73.4" y="48">IN5</text>
<text x="73.4" y="50.5">IN6</text>
<text x="73.4" y="53.1">IN7</text>
<text x="87.4" y="48">ALERT</text>
<text x="90" y="53.1">SCL</text>
<text x="96.9" y="52">15</text>
<text x="199.1" y="49.4">4</text>
<text x="199.1" y="52">5</text>
<text x="202.9" y="48">IN5</text>
<text x="202.9" y="50.5">IN6</text>
<text x="202.9" y="53.1">IN7</text>
<text x="216.9" y="48">ALERT</text>
<text x="219.5" y="53.1">SCL</text>
<text x="226.4" y="52">15</text>
<text x="69.6" y="57.1">7</text>
<text x="73.4" y="58.2">VREF</text>
<text x="89.8" y="55.6">SDA</text>
<text x="90.2" y="58.2">AS1</text>
<text x="96.9" y="57.1">13</text>
<text x="96.9" y="54.5">14</text>
<text x="96.9" y="59.6">11</text>
<text x="199.1" y="57.1">7</text>
<text x="202.9" y="58.2">VREF</text>
<text x="219.3" y="55.6">SDA</text>
<text x="219.7" y="58.2">AS1</text>
<text x="226.4" y="57.1">13</text>
<text x="226.4" y="54.5">14</text>
<text x="226.4" y="59.6">11</text>
<text x="67.6" y="64.7">9*2</text>
<text x="69.6" y="62.1">6</text>
<text x="73.4" y="65.8">DGND</text>
<text x="73.4" y="63.2">AGND</text>
<text x="88.3" y="65.8">DCAP</text>
<text x="90.2" y="60.7">AS0</text>
<text x="96.9" y="64.7">8</text>
<text x="197.1" y="64.7">9*2</text>
<text x="199.1" y="62.1">6</text>
<text x="202.9" y="65.8">DGND</text>
<text x="202.9" y="63.2">AGND</text>
<text x="217.8" y="65.8">DCAP</text>
<text x="219.7" y="60.7">AS0</text>
<text x="226.4" y="64.7">8</text>
<text x="69.6" y="82.5">3</text>
<text x="73.4" y="83.6">IN+ V+</text>
<text x="78.4" y="79.9" transform="rotate(-90 78.4 79.9)">5</text>
<text x="199.1" y="82.5">3</text>
<text x="202.9" y="83.6">IN+ V+</text>
<text x="207.9" y="79.9" transform="rotate(-90 207.9 79.9)">5</text>
<text x="69.6" y="87.5">4</text>
<text x="73.4" y="88.6">IN- V-</text>
<text x="86.7" y="85">1</text>
<text x="199.1" y="87.5">4</text>
<text x="202.9" y="88.6">IN- V-</text>
<text x="216.2" y="85">1</text>
<text x="78.4" y="91.9" transform="rotate(-90 78.4 91.9)">2</text>
<text x="207.9" y="91.9" transform="rotate(-90 207.9 91.9)">2</text>
<text x="78.4" y="107.8" transform="rotate(-90 78.4 107.8)">5</text>
<text x="69.6" y="110.4">3</text>
<text x="73.4" y="111.5">IN+ V+</text>
<text x="86.7" y="112.9">1</text>
<text x="69.6" y="115.4">4</text>
<text x="73.4" y="116.6">IN- V-</text>
<text x="78.4" y="119.9" transform="rotate(-90 78.4 119.9)">2</text>
</g>
<g font-size="1.8">
<text x="62.4" y="16.4">AVREF-0</text>
<text x="191.9" y="16.4">AVREF-1</text>
<text x="67.3" y="22.5">RN2</text>
<text x="196.8" y="22.5">RN4</text>
<text x="67.3" y="27.1">3264</text>
<text x="67.3" y="28.6">1/16W</text>
<text x="67.3" y="25.6">26-0001</text>
<text x="67.3" y="24">10kΩ 5%</text>
<text x="98.4" y="26.6">AVDD-0</text>
<text x="106.6" y="26.6">3.3V-2</text>
<text x="124.4" y="26.6">3.3V-2</text>
<text x="196.8" y="27.1">3264</text>
<text x="196.8" y="28.6">1/16W</text>
<text x="196.8" y="25.6">26-0001</text>
<text x="196.8" y="24">10kΩ 5%</text>
<text x="227.9" y="26.6">AVDD-0</text>
<text x="236.1" y="26.6">3.3V-2</text>
<text x="253.9" y="26.6">3.3V-2</text>
<text x="13.1" y="35.2">5B3&gt;</text>
<text x="19.4" y="35.2">IN</text>
<text x="67.3" y="30.1">200ppm/°C</text>
<text x="128.2" y="35.7">21-1002</text>
<text x="128.2" y="34.2">10kΩ 0.1%</text>
<text x="128.2" y="32.7">R18</text>
<text x="140" y="35.2">5A6&gt;</text>
<text x="146.4" y="35.2">IN</text>
<text x="196.8" y="30.1">200ppm/°C</text>
<text x="257.7" y="35.7">21-1002</text>
<text x="257.7" y="34.2">10kΩ 0.1%</text>
<text x="257.7" y="32.7">R25</text>
<text x="13" y="37.7">5C3&gt;</text>
<text x="13" y="40.3">5D3&gt;</text>
<text x="19.4" y="37.7">IN</text>
<text x="19.4" y="40.3">IN</text>
<text x="128.2" y="37.2">1608</text>
<text x="128.2" y="38.7">1/8W</text>
<text x="128.2" y="40.3">25ppm/°C</text>
<text x="140" y="40.3">5C6&gt;</text>
<text x="140" y="37.7">5B6&gt;</text>
<text x="146.4" y="37.7">IN</text>
<text x="146.4" y="40.3">IN</text>
<text x="257.7" y="37.2">1608</text>
<text x="257.7" y="38.7">1/8W</text>
<text x="257.7" y="40.3">25ppm/°C</text>
<text x="13" y="47.9">6D1&gt;</text>
<text x="13.1" y="42.8">8B3&gt;</text>
<text x="13.1" y="45.3">6A4&gt;</text>
<text x="19.4" y="42.8">IN</text>
<text x="19.4" y="45.3">IN</text>
<text x="19.4" y="47.9">IN</text>
<text x="131.1" y="42.8">IN</text>
<text x="135.1" y="42.8">&lt;3B5</text>
<text x="140" y="42.8">7C4&gt;</text>
<text x="140" y="45.3">7C4&gt;</text>
<text x="140" y="47.9">7C4&gt;</text>
<text x="146.4" y="42.8">IN</text>
<text x="146.4" y="45.3">IN</text>
<text x="146.4" y="47.9">IN</text>
<text x="260.6" y="42.8">IN</text>
<text x="264.6" y="42.8">&lt;3B5</text>
<text x="13" y="50.4">6C6&gt;</text>
<text x="13.1" y="53">3A5&gt;</text>
<text x="19.4" y="50.4">IN</text>
<text x="19.4" y="53">IN</text>
<text x="123.5" y="53">IN</text>
<text x="127.5" y="53">&lt;3B3</text>
<text x="132" y="51.9">3.3V-2</text>
<text x="140" y="50.4">7C4&gt;</text>
<text x="140" y="53">7C4&gt;</text>
<text x="146.4" y="50.4">IN</text>
<text x="146.4" y="53">IN</text>
<text x="253" y="53">IN</text>
<text x="257" y="53">&lt;3B3</text>
<text x="261.5" y="51.9">3.3V-2</text>
<text x="123.6" y="55.5">BI</text>
<text x="127.5" y="55.5">&lt;3B3&gt;</text>
<text x="253.1" y="55.5">BI</text>
<text x="257" y="55.5">&lt;3B3&gt;</text>
<text x="42.5" y="62.1">10µF 10%</text>
<text x="44" y="63.6">11-106A</text>
<text x="46.7" y="65.2">1608</text>
<text x="47.3" y="60.6">C60</text>
<text x="172" y="62.1">10µF 10%</text>
<text x="173.5" y="63.6">11-106A</text>
<text x="176.2" y="65.2">1608</text>
<text x="176.8" y="60.6">C81</text>
<text x="46.9" y="66.7">6.3V</text>
<text x="47.2" y="68.2">X5R</text>
<text x="51.7" y="69.9">A</text>
<text x="59.4" y="69.9">A</text>
<text x="64.4" y="69.9">D</text>
<text x="104.4" y="71.2">11-105A</text>
<text x="104.4" y="69.7">1µF 10%</text>
<text x="104.4" y="68.2">C59</text>
<text x="176.4" y="66.7">6.3V</text>
<text x="176.7" y="68.2">X5R</text>
<text x="181.2" y="69.9">A</text>
<text x="188.9" y="69.9">A</text>
<text x="193.9" y="69.9">D</text>
<text x="233.8" y="68.2">C80</text>
<text x="233.8" y="69.7">1µF 10%</text>
<text x="233.9" y="71.2">11-105A</text>
<text x="42" y="77.3">AVREF-0</text>
<text x="75.5" y="74.8">AVDD-0</text>
<text x="99.9" y="77.5">D</text>
<text x="104.4" y="72.8">1608</text>
<text x="104.4" y="74.3">6.3V</text>
<text x="104.4" y="75.8">X5R</text>
<text x="205" y="74.8">AVDD-0</text>
<text x="229.4" y="77.5">D</text>
<text x="233.9" y="72.8">1608</text>
<text x="233.9" y="74.3">6.3V</text>
<text x="233.9" y="75.8">X5R</text>
<text x="55.4" y="81.4">RN3</text>
<text x="219.8" y="79.9">AVREF-1</text>
<text x="48" y="89.5">±10ppm/°C/1616</text>
<text x="52.7" y="88">1/8W/20kΩ 0.1%</text>
<text x="115.4" y="86">Out</text>
<text x="120.9" y="86">5B4&gt; 5C4&gt; 5D4&gt;</text>
<text x="46.1" y="95.3">A</text>
<text x="53.9" y="91.1">26-0006</text>
<text x="77.1" y="95.3">A</text>
<text x="206.6" y="95.3">A</text>
<text x="75.5" y="102.7">AVDD-0</text>
<text x="90.3" y="107.8">AVREF-0</text>
<text x="192.4" y="115.4">AVDD-0</text>
<text x="198.3" y="119">C78</text>
<text x="208.2" y="115.4">3.3V-2</text>
<text x="213.5" y="119">C74</text>
<text x="222.8" y="115.4">AVDD-0</text>
<text x="228.8" y="119">C84</text>
<text x="77.1" y="123.2">A</text>
<text x="198.3" y="122">11-104A</text>
<text x="198.3" y="123.6">1608</text>
<text x="198.3" y="125.1">50V</text>
<text x="198.3" y="120.5">100nF 10%</text>
<text x="213.5" y="122">11-104A</text>
<text x="213.5" y="123.6">1608</text>
<text x="213.5" y="125.1">50V</text>
<text x="213.5" y="120.5">100nF 10%</text>
<text x="228.8" y="122">11-104A</text>
<text x="228.8" y="123.6">1608</text>
<text x="228.8" y="125.1">50V</text>
<text x="228.8" y="120.5">100nF 10%</text>
<text x="193.9" y="128.3">A</text>
<text x="198.3" y="126.6">X7R</text>
<text x="209.1" y="128.3">D</text>
<text x="213.5" y="126.6">X7R</text>
<text x="224.4" y="128.3">A</text>
<text x="228.8" y="126.6">X7R</text>
<text x="62.9" y="143.4">AVDD-0</text>
<text x="78.7" y="143.4">3.3V-2</text>
<text x="93.3" y="143.4">AVDD-0</text>
<text x="108.5" y="143.4">AVDD-0</text>
<text x="68.8" y="150">11-104A</text>
<text x="68.8" y="148.5">100nF 10%</text>
<text x="68.8" y="146.9">C56</text>
<text x="84" y="150">11-104A</text>
<text x="84" y="148.5">100nF 10%</text>
<text x="84" y="146.9">C48</text>
<text x="99.3" y="146.9">C63</text>
<text x="99.3" y="150">11-104A</text>
<text x="99.3" y="148.5">100nF 10%</text>
<text x="114.5" y="150">11-104A</text>
<text x="114.5" y="148.5">100nF 10%</text>
<text x="114.5" y="146.9">C64</text>
<text x="139" y="144.4">&lt;7A4</text>
<text x="139" y="146.9">&lt;7A4</text>
<text x="139" y="149.5">&lt;7A4</text>
<text x="145.8" y="144.4">Out</text>
<text x="145.8" y="146.9">Out</text>
<text x="145.8" y="149.5">Out</text>
<text x="68.8" y="151.5">1608</text>
<text x="68.8" y="153">50V</text>
<text x="68.8" y="154.5">X7R</text>
<text x="84" y="151.5">1608</text>
<text x="84" y="153">50V</text>
<text x="84" y="154.5">X7R</text>
<text x="99.3" y="151.5">1608</text>
<text x="99.3" y="153">50V</text>
<text x="99.3" y="154.5">X7R</text>
<text x="114.5" y="151.5">1608</text>
<text x="114.5" y="153">50V</text>
<text x="114.5" y="154.5">X7R</text>
<text x="139" y="152">&lt;7A4</text>
<text x="139" y="154.5">&lt;7A4</text>
<text x="145.8" y="152">Out</text>
<text x="145.8" y="154.5">Out</text>
<text x="64.4" y="156.2">A</text>
<text x="79.6" y="156.2">D</text>
<text x="94.9" y="156.2">A</text>
<text x="110.1" y="156.2">A</text>
<text x="158.6" y="159.3">10kΩ 5%</text>
<text x="159.4" y="160.9">26-0008</text>
<text x="161.5" y="157.8">RT12</text>
<text x="171.3" y="159.3">10kΩ 5%</text>
<text x="172.1" y="160.9">26-0008</text>
<text x="175.2" y="157.8">RT5</text>
<text x="184" y="159.3">10kΩ 5%</text>
<text x="184.8" y="160.9">26-0008</text>
<text x="186.9" y="157.8">RT15</text>
<text x="196.7" y="159.3">10kΩ 5%</text>
<text x="197.4" y="160.9">26-0008</text>
<text x="200.6" y="157.8">RT1</text>
<text x="209.4" y="159.3">10kΩ 5%</text>
<text x="210.1" y="160.9">26-0008</text>
<text x="212.3" y="157.8">RT13</text>
<text x="157.7" y="163.9">3960K 1%</text>
<text x="161.9" y="162.4">1608</text>
<text x="170.4" y="163.9">3960K 1%</text>
<text x="174.6" y="162.4">1608</text>
<text x="183.1" y="163.9">3960K 1%</text>
<text x="187.3" y="162.4">1608</text>
<text x="195.8" y="163.9">3960K 1%</text>
<text x="200" y="162.4">1608</text>
<text x="208.5" y="163.9">3960K 1%</text>
<text x="212.7" y="162.4">1608</text>
<text x="55.9" y="171.3">3.3V-2</text>
<text x="85.7" y="171.3">AVDD-0</text>
<text x="166" y="171.4">A</text>
<text x="50.5" y="179.4">1.5kΩ @ 100MHz/1608</text>
<text x="63.2" y="174.8">FB2</text>
<text x="76.4" y="179.9">C40</text>
<text x="91.3" y="175.9">TP2</text>
<text x="91.6" y="179.9">C34</text>
<text x="58.9" y="180.9">500mA 500mΩ</text>
<text x="61.5" y="182.5">36-152A</text>
<text x="64.5" y="180.9">/</text>
<text x="76.4" y="183">16-475A</text>
<text x="76.4" y="184.5">Tant-B</text>
<text x="76.4" y="181.4">4.7µF 10%</text>
<text x="91.6" y="181.4">100nF 10%</text>
<text x="91.7" y="183">11-104A</text>
<text x="91.7" y="184.5">1608</text>
<text x="72.1" y="189.2">A</text>
<text x="76.4" y="186">20V</text>
<text x="76.4" y="187.5">Max 900mΩ</text>
<text x="87.3" y="189.2">A</text>
<text x="91.7" y="186">50V</text>
<text x="91.7" y="187.5">X7R</text>
</g>
<g font-size="1.1">
<text x="66.5" y="19.2">0</text>
<text x="196" y="19.2">1</text>
<text x="109.6" y="29.4">2</text>
<text x="127.4" y="29.4">2</text>
<text x="239.1" y="29.4">2</text>
<text x="256.9" y="29.4">2</text>
<text x="135" y="54.7">2</text>
<text x="264.5" y="54.7">2</text>
<text x="46.2" y="80.1">0</text>
<text x="223.9" y="82.7">1</text>
<text x="94.4" y="110.6">0</text>
<text x="211.2" y="118.2">2</text>
<text x="81.7" y="146.2">2</text>
<text x="58.9" y="174.1">2</text>
</g>
</svg>
